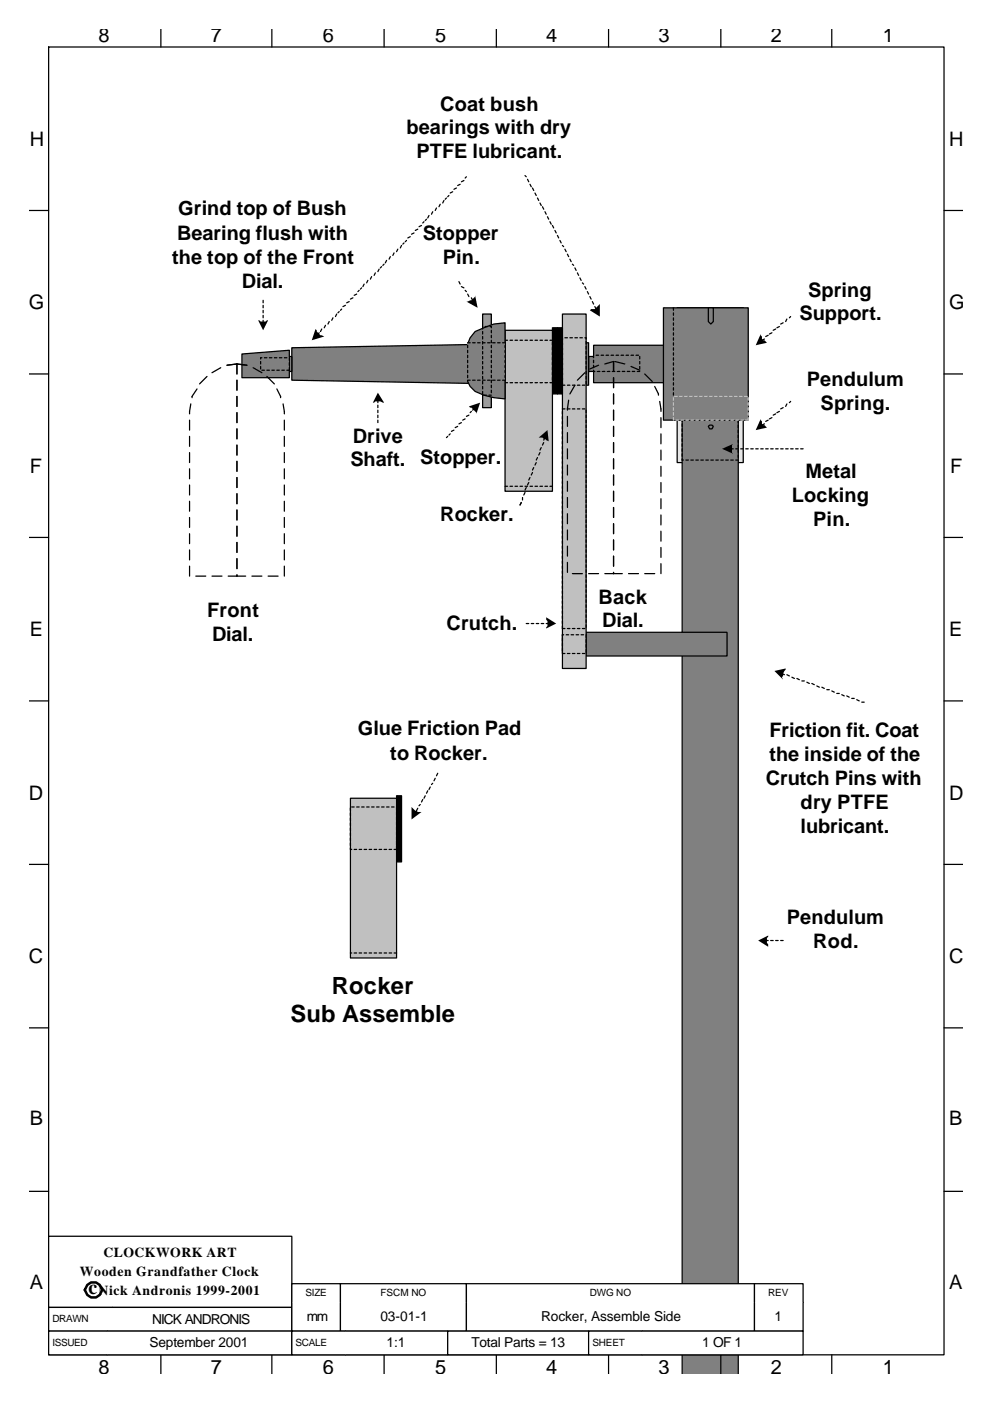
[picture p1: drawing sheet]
<svg xmlns="http://www.w3.org/2000/svg" width="210mm" height="297mm" viewBox="0 0 210 297" stroke-linecap="round" stroke-linejoin="round" font-family="sans-serif">
<g fill="#e6e6e6" stroke="#000" stroke-width=".26">
<path d="M143.7 65.3h14v12.9h-14z" fill-rule="evenodd"/>
<path d="M143.7 85.1h14v13h-14z" fill-rule="evenodd"/>
<path d="M144.2 78.2h4v6.9h-4z" fill-rule="evenodd"/>
<path d="M153.2 78.2h4v6.9h-4z" fill-rule="evenodd"/>
</g>
<path d="M150.5 67.6h.6l.2 .6-.2 .5h-.6l-.2-.5z" fill-rule="evenodd" fill="#c0c0c0" stroke="#000" stroke-width=".26"/>
<g fill="#fff" stroke="#000" stroke-width=".26">
<path d="M150.5 96.2h.6l.2 .5-.2 .3h-.6l-.2-.3z" fill-rule="evenodd"/>
<path d="M150.5 74h.6l.2 .5-.2 .6h-.6l-.2-.6z" fill-rule="evenodd"/>
<path d="M150.5 88.5h.6l.2 .6-.2 .5h-.6l-.2-.5z" fill-rule="evenodd"/>
</g>
<path d="M144.7 83.5h11.9v207.8h-11.9z" fill-rule="evenodd" fill="#808080" stroke="#000" stroke-width=".26"/>
<g fill="none" stroke="#000" stroke-width=".26">
<path d="M144.7 83.5v.5M144.7 84.6v.5M144.7 85.6v.6M144.7 86.7v.5M144.7 87.8v.5M144.7 88.8v.5M144.7 89.9v.5M144.7 90.9v.6M144.7 92v.5M144.7 93v.6M144.7 94.1v.5M144.7 95.2v.5"/>
<path d="M144.7 96.2v.5M144.7 97.3v.2h.3M145.3 83.5h.5M145.5 97.5h.5M146.3 83.5h.5M146.6 97.5h.5M147.4 83.5h.5M147.6 97.5h.6M148.4 83.5h.6M148.7 97.5h.5M149.5 83.5h.5M149.8 97.5h.5"/>
<path d="M150.5 83.5h.6M150.8 97.5h.5M151.6 83.5h.5M151.9 97.5h.5M152.7 83.5h.5M152.9 97.5h.6M153.7 83.5h.6M154 97.5h.5M154.8 83.5h.5M155 97.5h.6M155.8 83.5h.6M156.1 97.5h.5"/>
<path d="M156.6 83.8v.5M156.6 84.8v.6M156.6 85.9v.5M156.6 87v.5M156.6 88v.5M156.6 89.1v.5M156.6 90.1v.6M156.6 91.2v.5M156.6 92.3v.5M156.6 93.3v.5M156.6 94.4v.5M156.6 95.4v.6"/>
<path d="M156.6 96.5v.5"/>
</g>
<path d="M150.3 90.4l.2-.3h.6l.2 .3-.2 .5h-.6z" fill-rule="evenodd" fill="#808080" stroke="#000" stroke-width=".26"/>
<path d="M102.4 66.6h1.8v19.8h-1.8z" fill-rule="evenodd" fill="#969696" stroke="#000" stroke-width=".26"/>
<g fill="#808080" stroke="#000" stroke-width=".26">
<path d="M61.9 73.7l59-1v9l-59-1.1z" fill-rule="evenodd"/>
<path d="M56.9 75.6h5v3.2h-5z" fill-rule="evenodd"/>
<path d="M124.9 75.6h5.3v3.2h-5.3z" fill-rule="evenodd"/>
<path d="M119.1 72.7h5.8v9h-5.8z" fill-rule="evenodd"/>
<path d="M119.3 134.6h5.1v4h-5.1z" fill-rule="evenodd"/>
<path d="M124.4 134.1h29.9v5h-29.9z" fill-rule="evenodd"/>
</g>
<path d="M119.3 66.6h5.1v75.1h-5.1z" fill-rule="evenodd" fill="#c0c0c0" stroke="#000" stroke-width=".26"/>
<g fill="none" stroke="#000" stroke-width=".26">
<path d="M119.3 71.6v.5M119.3 72.7v.5M119.3 73.7v.6M119.3 74.8v.5M119.3 75.8v.6M119.3 76.9v.5M119.3 78v.5M119.3 79v.6M119.9 71.6h.5M120.9 71.6h.5M122 71.6h.5M123 71.6h.6"/>
<path d="M124.1 71.6h.3v.3M124.4 72.4v.5M124.4 73.5v.5M124.4 74.5v.6M124.4 75.6v.5M124.4 76.6v.6M124.4 77.7v.5M124.4 78.8v.5M124.4 79.8v.5M119.3 81.1v.6h.6M119.3 80.1v.5M119.3 87.2v.6"/>
<path d="M119.3 88.3v.5M119.3 89.3v.6M119.3 90.4v.5M119.3 91.5v.5M119.3 92.5v.5M119.3 93.6v.5M119.3 94.6v.6M119.3 95.7v.5M119.3 96.7v.6M119.3 97.8v.5M119.3 98.9v.5M119.3 99.9v.6"/>
<path d="M119.3 86.7h.6M120.4 81.7h.5M120.4 86.7h.5M121.4 81.7h.6M121.4 86.7h.6M122.5 81.7h.5M122.5 86.7h.5M123.6 81.7h.5M123.6 86.7h.5M124.4 80.9v.5M124.4 87v.5M124.4 88v.5"/>
<path d="M124.4 89.1v.5M124.4 90.1v.6M124.4 91.2v.5M124.4 92.3v.5M124.4 93.3v.5M124.4 94.4v.5M124.4 95.4v.6M124.4 96.5v.5M124.4 97.5v.6M124.4 98.6v.5M124.4 99.7v.5M119.3 101v.5"/>
<path d="M119.3 102v.6M119.3 103.1v.5M119.3 104.2v.5M119.3 105.2v.5M119.3 106.3v.5M119.3 107.3v.6M119.3 108.4v.5M119.3 109.4v.6M119.3 110.5v.5M119.3 111.6v.5M119.3 112.6v.6M119.3 113.7v.5"/>
<path d="M119.3 114.7v.6M119.3 115.8v.5M119.3 116.9v.5M119.3 117.9v.5M119.3 119v.5M124.4 100.7v.5M124.4 101.8v.5M124.4 102.8v.6M124.4 103.9v.5M124.4 105v.5M124.4 106v.5M124.4 107.1v.5"/>
<path d="M124.4 108.1v.6M124.4 109.2v.5M124.4 110.2v.6M124.4 111.3v.5M124.4 112.4v.5M124.4 113.4v.5M124.4 114.5v.5M124.4 115.5v.6M124.4 116.6v.5M124.4 117.7v.5M124.4 118.7v.5M124.4 119.8v.5"/>
<path d="M119.3 120v.6M119.3 121.1v.5M119.3 122.1v.6M119.3 123.2v.5M119.3 124.3v.5M119.3 125.3v.6M119.3 126.4v.5M119.3 127.4v.6M119.3 128.5v.5M119.3 129.6v.5M119.3 130.6v.5M119.3 131.7v.5"/>
<path d="M119.3 132.7v.6h.6M119.3 135.4v.5M119.3 136.4v.6M119.3 137.5v.5M119.3 138.6h.6M119.6 134.6h-.3v.2M120.1 134.6h.5M120.4 133.3h.5M120.4 138.6h.5M121.2 134.6h.5M121.4 133.3h.6M121.4 138.6h.6"/>
<path d="M122.2 134.6h.6M122.5 133.3h.5M122.5 138.6h.5M123.3 134.6h.5M123.6 133.3h.5M123.6 138.6h.5M124.4 120.8v.6M124.4 121.9v.5M124.4 122.9v.6M124.4 124v.5M124.4 125.1v.5M124.4 126.1v.5"/>
<path d="M124.4 127.2v.5M124.4 128.2v.6M124.4 129.3v.5M124.4 130.4v.5M124.4 131.4v.5M124.4 132.5v.5M124.4 134.6v.5M124.4 135.6v.6M124.4 136.7v.5M124.4 137.8v.5"/>
</g>
<path d="M118.3 69.5h1v14h-1z" fill-rule="evenodd" fill="#000" stroke="#000" stroke-width=".26"/>
<path d="M51.3 75.1l10.1-.8v5.8h-10.1z" fill-rule="evenodd" fill="#808080" stroke="#000" stroke-width=".26"/>
<path d="M55.3 75.8h6.1v2.7h-6.1z" fill-rule="evenodd" fill="#808080"/>
<g fill="none" stroke="#000" stroke-width=".26">
<path d="M55.3 76.6v.6M55.3 77.7v.5M55.6 78.5h.5M55.6 75.8h-.3v.3M56.1 75.8h.5M56.6 78.5h.5M57.1 75.8h.6M57.7 78.5h.5M58.2 75.8h.5M58.7 78.5h.6M59.3 75.8h.5M59.8 78.5h.5"/>
<path d="M60.3 75.8h.6M61.4 78v.5h-.5M61.4 75.8v.6M61.4 76.9v.5"/>
</g>
<path d="M117.2 69.5h1.1v14h-1.1z" fill-rule="evenodd" fill="#000" stroke="#000" stroke-width=".26"/>
<path d="M107.2 70h10v34.2h-10z" fill-rule="evenodd" fill="#c0c0c0" stroke="#000" stroke-width=".26"/>
<g fill="none" stroke="#000" stroke-width=".26">
<path d="M107.2 72.7v.5M107.2 73.7v.6M107.2 74.8v.5M107.2 75.8v.6M107.2 76.9v.5M107.2 78v.5M107.2 79v.6M107.2 72.1h.5M108.2 72.1h.5M109.3 72.1h.5M110.3 72.1h.6M111.4 72.1h.5"/>
<path d="M112.4 72.1h.6M113.5 72.1h.5M114.6 72.1h.5M115.6 72.1h.6M116.7 72.1h.5M117.2 72.7v.5M117.2 73.7v.6M117.2 74.8v.5M117.2 75.8v.6M117.2 76.9v.5M117.2 78v.5M117.2 79v.6"/>
<path d="M107.2 81.1h.5M107.2 80.1v.5M108.2 81.1h.5M109.3 81.1h.5M110.3 81.1h.6M111.4 81.1h.5M112.4 81.1h.6M113.5 81.1h.5M114.6 81.1h.5M115.6 81.1h.6M116.7 81.1h.5M117.2 80.1v.5"/>
<path d="M107.2 103.1h.5M108.2 103.1h.5M109.3 103.1h.5M110.3 103.1h.6M111.4 103.1h.5M112.4 103.1h.6M113.5 103.1h.5M114.6 103.1h.5M115.6 103.1h.6M116.7 103.1h.5"/>
</g>
<path d="M100.8 70.3l4-1.6 2.4-.3v16.2l-2.4-.3-2.1-.5-1.9-.8-1.1-1.1-.5-1v-8l.5-1.3z" fill-rule="evenodd" fill="#808080" stroke="#000" stroke-width=".26"/>
<path d="M99.2 72.7h8v7.9h-8z" fill-rule="evenodd" fill="#808080"/>
<g fill="none" stroke="#000" stroke-width=".26">
<path d="M99.2 73.2v.5M99.2 74.3v.5M99.2 75.3v.5M99.2 76.4v.5M99.2 77.4v.6M99.2 78.5v.5M99.2 79.6v.5M99.2 72.7h.5M100.3 72.7h.5M101.3 72.7h.6M102.4 72.7h.5M102.4 69.2v.6"/>
<path d="M102.4 70.3v.5M102.4 71.3v.6M102.4 72.4v.5M102.4 73.5v.5M102.4 74.5v.6M102.4 75.6v.5M102.4 76.6v.6M102.4 77.7v.5M102.4 78.8v.5M102.4 79.8v.5M102.9 69.2h.6M103.5 72.7h.5"/>
<path d="M104 69.2h.2v.3M104.2 70v.6M104.2 71.1v.5M104.2 72.1v.6M104.2 73.2v.5M104.2 74.3v.5M104.2 75.3v.5M104.2 76.4v.5M104.2 77.4v.6M104.2 78.5v.5M104.2 79.6v.5M104.5 72.7h.5"/>
<path d="M105.6 72.7h.5M106.6 72.7h.6M107.2 73.2v.5M107.2 74.3v.5M107.2 75.3v.5M107.2 76.4v.5M107.2 77.4v.6M107.2 78.5v.5M107.2 79.6v.5M99.2 80.6h.5M100.3 80.6h.5M101.3 80.6h.6"/>
<path d="M102.4 80.6h.5M102.4 80.9v.5M102.4 81.9v.6M102.4 83v.5M102.7 83.8h.5M103.5 80.6h.5M103.7 83.8h.5M104.2 80.6v.5M104.2 81.7v.5M104.2 82.7v.6M104.5 80.6h.5M105.6 80.6h.5"/>
<path d="M106.6 80.6h.6"/>
</g>
<path d="M125.9 73.2h28.9v7.9h-28.9z" fill-rule="evenodd" fill="#808080" stroke="#000" stroke-width=".26"/>
<path d="M125.9 75.3h9.8v3.5h-9.8z" fill-rule="evenodd" fill="#808080"/>
<g fill="none" stroke="#000" stroke-width=".26">
<path d="M125.9 78.5v.3h.3M125.9 75.3v.5M125.9 76.4v.5M125.9 77.4v.6M126.5 75.3h.5M126.7 78.8h.6M127.5 75.3h.6M127.8 78.8h.5M128.6 75.3h.5M128.9 78.8h.5M129.6 75.3h.6M129.9 78.8h.5"/>
<path d="M130.7 75.3h.5M131 78.8h.5M131.8 75.3h.5M132 78.8h.6M132.8 75.3h.5M133.1 78.8h.5M133.9 75.3h.5M134.1 78.8h.6M134.9 75.3h.6M135.2 78.8h.5M135.7 75.6v.5M135.7 76.6v.6"/>
<path d="M135.7 77.7v.5"/>
</g>
<g fill="#808080" stroke="#000" stroke-width=".26">
<path d="M140.8 65.3h17.9v23.8h-17.9z" fill-rule="evenodd"/>
<path d="M150.3 65.3h1v2.9l-.5 .5-.5-.5z" fill-rule="evenodd"/>
</g>
<path d="M142.9 84h15.8v5.1h-15.8z" fill-rule="evenodd" fill="#808080"/>
<g fill="none" stroke="#c0c0c0" stroke-width=".26">
<path d="M142.9 84.3v.5M142.9 85.4v.5M142.9 86.4v.6M142.9 87.5v.5M142.9 88.5v.6M143.1 84h.6M143.4 89.1h.5M144.2 84h.5M144.5 89.1h.5M145.3 84h.5M145.5 89.1h.5M146.3 84h.5"/>
<path d="M146.6 89.1h.5M147.4 84h.5M147.6 89.1h.6M148.4 84h.6M148.7 89.1h.5M149.5 84h.5M149.8 89.1h.5M150.5 84h.6M150.8 89.1h.5M151.6 84h.5M151.9 89.1h.5M152.7 84h.5"/>
<path d="M152.9 89.1h.6M153.7 84h.6M154 89.1h.5M154.8 84h.5M155 89.1h.6M155.8 84h.6M156.1 89.1h.5M156.9 84h.5M157.2 89.1h.5M158 84h.5M158.7 88.5v.6h-.5M158.7 84.3v.5"/>
<path d="M158.7 85.4v.5M158.7 86.4v.6M158.7 87.5v.5"/>
</g>
<g fill="none" stroke="#000" stroke-width=".26">
<path d="M96.8 39.9l-.5 .2M97.6 39.1l-.5 .2M98.4 38.3l-.5 .2M99 37.5l-.3 .2M111.4 37.2l.3 .3M111.9 38l.3 .5M112.4 39.1l.3 .5M113 39.9l.2 .5M78.1 59.4l-.3 .6M78.8 58.6l-.2 .6M79.6 57.9l-.2 .5M80.4 57.1l-.2 .5"/>
<path d="M81 56.5l-.3 .3M81.5 56l-.3 .3M82 55.2l-.2 .5M82.8 54.4l-.3 .5M83.6 53.6l-.3 .6M84.4 52.8l-.3 .6M85.2 52l-.3 .6M85.7 51.5l-.2 .3M86.3 51l-.3 .2M87 50.2l-.5 .2M87.8 49.4l-.5 .3M88.6 48.6l-.5 .3"/>
<path d="M89.4 47.8l-.5 .3M90 47l-.3 .3M90.5 46.5l-.3 .2M91 45.7l-.2 .5M91.8 44.9l-.3 .5M92.6 44.1l-.3 .5M93.4 43.3l-.3 .5M94.2 42.5l-.3 .5M94.7 42l-.2 .2M95.2 41.5l-.2 .2M96 40.7l-.5 .2M97.4 59.7l.2 .5"/>
<path d="M113.5 40.9l.3 .6M114 42l.3 .5M114.6 43l.2 .6M115.1 43.8l.3 .6M115.6 44.9l.3 .5M116.2 45.9l.2 .6M116.7 47l.2 .5M117.2 47.8l.3 .5M117.7 48.9l.3 .5M118.3 49.9l.2 .5M118.8 51l.3 .5M119.3 52l.3 .3"/>
<path d="M119.9 52.8l.2 .6M120.4 53.9l.2 .5M120.9 54.9l.3 .6M121.4 56l.3 .3M122 56.8l.2 .5M122.5 57.9l.3 .5M123 58.9l.3 .5M123.6 60l.2 .2M43.9 79.8l-1.6 1.6M46.8 78l-1.8 1M50.3 77.2v2.1M50.3 77.2l2.1 .2"/>
<path d="M50.3 77.2l-2.1 .2M53.7 78l1.9 1M55.8 63.7v.5M55.8 64.7v.6M55.8 65.8v.5M55.8 66.9v.5M55.8 67.9v.5M56.6 79.8l1.6 1.6M67.7 70.6l-.2 .2M68.3 69.8l-.3 .5M69.1 69l-.3 .5M69.8 68.2l-.2 .5"/>
<path d="M70.6 67.4l-.2 .5M71.4 66.6l-.2 .5M72 66.1l-.3 .2M72.5 65.5l-.3 .3M73.3 64.7l-.5 .3M74.1 63.9l-.5 .3M74.9 63.1l-.6 .3M75.7 62.4l-.6 .2M76.2 61.6l-.3 .2M76.7 61l-.2 .3M77.3 60.2l-.3 .6M97.9 60.8l.5 .2"/>
<path d="M98.7 61.6l.3 .2M99.2 62.4l.3 .5M100 63.1l.3 .6M124.1 79l-1.6 1.6M124.1 60.8l.3 .5M124.6 61.8l.3 .6M125.1 62.9l.3 .5M125.7 63.9l.2 .6M126.2 65l.3 .5M127 77.4l-1.9 .8M128.3 77.2l1.9-.6v2.2M130.4 76.6l2.2 .6"/>
<path d="M133.9 77.7l1.8 .8M136.8 79.3l1.6 1.6M142.9 65.3v.5M142.9 66.3v.6M142.9 67.4v.5M142.9 68.4v.6M142.9 69.5v.5M142.9 70.6v.5M142.9 71.6v.5M142.9 72.7v.5M142.9 73.7v.6M142.9 74.8v.5"/>
<path d="M142.9 75.8v.6M142.9 76.9v.5M142.9 78v.5M142.9 79v.6M162.2 71.9l-.5 .2M163 71.1l-.5 .2M163.8 70.6l-.6 .2M164.6 69.8l-.6 .2M165.4 69.2l-.6 .3M166.2 68.4l-.6 .3M167 67.6l-.3 .6M167.7 67.1l-.2 .3"/>
<path d="M40.2 89.1v2.1M40.2 92.5v2.1M40.2 96v2.1M40.2 99.4v2.1M40.5 85.6l-.3 2.2M41.8 82.5l-1.1 1.5v.3M50.3 80.6v2.1M50.3 84v2.2M50.3 87.5v2.1M50.3 90.9v2.1M50.3 94.4v2.1M50.3 97.8v2.1"/>
<path d="M58.7 82.5l.8 1.8M60.1 85.6l.2 2.2M60.3 89.1v2.1M60.3 92.5v2.1M60.3 96v2.1M60.3 99.4v2.1M80.2 84.8v.6M80.2 85.9v.5M80.2 87v.5M80.2 88v.5M80.2 89.1v.5M95 92.5l-.3 .3"/>
<path d="M95.5 92l-.3 .3M96.3 91.2l-.5 .3M97.1 90.4l-.5 .3M97.9 89.6l-.5 .3M98.7 88.8l-.5 .3M99.5 88l-.5 .3M100 87.2l-.3 .3M100.5 86.7l-.2 .3M113.2 99.1l-.2 .6M113.8 98.1l-.3 .5M114 97l-.2 .5M114.6 96l-.3 .5"/>
<path d="M114.8 94.9l-.2 .5M115.4 93.8l-.3 .6M115.6 92.8l-.2 .5M120.4 88.3v2.1M120.4 91.7v2.1M120.4 95.2v2.1M120.4 98.6v2.1M120.6 84.8l-.2 2.2M122 81.7l-1.1 1.8M130.2 80.1v2.1M130.2 83.5v2.1M130.2 87v2.1"/>
<path d="M130.2 90.4v2.1M130.2 93.8v2.2M130.2 97.3v2.1M138.9 81.9l.8 1.9M140 85.1l.2 2.1M140.2 88.5v2.2M140.2 92v2.1M140.2 95.4v2.1M140.2 98.9v2.1M142.9 80.1v.5M142.9 81.1v.6M142.9 82.2v.5"/>
<path d="M142.9 83.3v.5M155 95.2h.6M156.1 95.2h.5M157.2 95.2h.5M158.2 95.2h.5M159.3 95.2h.5M160.3 95.2h.6M161.4 95.2h.5M162.2 89.9l-.5 .2M162.5 95.2h.5M163 89.1l-.5 .2M163.5 95.2h.5"/>
<path d="M163.8 88.5l-.6 .3M164.6 95.2h.5M164.6 87.8l-.6 .2M165.4 87.2l-.6 .3M165.6 95.2h.6M166.2 86.4l-.6 .3M166.7 95.2h.5M167 85.6l-.3 .6M167.7 95.2h.6M167.7 85.1l-.2 .3M168.8 95.2h.5M169.9 95.2h.5"/>
<path d="M40.2 102.8v2.2M40.2 106.3v2.1M40.2 109.7v2.1M40.2 113.2v2.1M40.2 116.6v2.1M50.3 101.2v2.2M50.3 104.7v2.1M50.3 108.1v2.1M50.3 111.6v2.1M50.3 115v2.1M50.3 118.4v2.2M60.3 102.8v2.2"/>
<path d="M60.3 106.3v2.1M60.3 109.7v2.1M60.3 113.2v2.1M60.3 116.6v2.1M110.6 106.5l-.3 .6M110.9 105.5v.5M111.4 104.4l-.3 .6M111.7 103.4l-.3 .5M112.2 102.3l-.3 .5M112.4 101.2l-.2 .6M113 100.2l-.3 .5M120.4 102v2.2"/>
<path d="M120.4 105.5v2.1M120.4 108.9v2.1M120.4 112.4v2.1M120.4 115.8v2.1M120.4 119.2v2.2M130.2 100.7v2.1M130.2 104.2v2.1M130.2 107.6v2.1M130.2 111v2.2M130.2 114.5v2.1M130.2 117.9v2.1M140.2 102.3v2.1"/>
<path d="M140.2 105.7v2.2M140.2 109.2v2.1M140.2 112.6v2.1M140.2 116.1v2.1M140.2 119.5v2.1M40.2 120v2.1M41.5 122.1h2.2M45 122.1h2.1M48.4 122.1h3.7M50.3 121.9v.2M53.4 122.1h2.2M56.9 122.1h2.1"/>
<path d="M60.3 120v2.1M111.7 132.2h.5M112.7 132.2h.5M113.8 132.2h.5M114.8 132.2h.6M115.9 132.2h.5M121.4 121.6h2.2M124.9 121.6h2.1M128.3 121.6h3.7M130.2 121.4v.2M133.3 121.6h2.2M136.8 121.6h2.1"/>
<path d="M165.9 142.8l.5 .3M167 143.1l.5 .2M168 143.6l.5 .2M169.1 143.8l.5 .3M170.1 144.4h.6M171.2 144.6l.5 .3M172.2 144.9l.6 .3M173.3 145.4l.5 .3M174.4 145.7l.5 .3M175.4 146.2h.5M176.5 146.5l.5 .3M177.5 147h.6"/>
<path d="M178.6 147.3l.5 .2M179.7 147.5l.5 .3M180.7 148.1h.5M181.8 148.3l.5 .3M182.8 148.9h.6M88.6 171.4l-.2 .5M89.2 170.6l-.3 .2M89.7 169.5l-.3 .5M90.2 168.7l-.2 .5M90.8 167.7l-.3 .5M91.3 166.9l-.3 .5M91.8 166.1l-.3 .2"/>
<path d="M92.3 165l-.2 .5M92.9 164l-.3 .5M162.5 199.4h.5M163.5 199.4h.5M164.6 199.4h.5M165.6 199.4h.6"/>
</g>
<g fill="#000">
<path d="M54.8 67.9h.2l.3 .3h1.1l.2-.3h.3l-1.1 2.1z" fill-rule="evenodd"/>
<path d="M66.9 69.8l.3 .2v.3l.8 .8 .8 .2-2.7 .8z" fill-rule="evenodd"/>
<path d="M99 63.9l1-.2 .8-.8v-.3l.5 2.7z" fill-rule="evenodd"/>
<path d="M125.1 65.8l.3-.3h.8l1.1-1v2.6z" fill-rule="evenodd"/>
<path d="M161.4 70.8v.3l.3 .2v.6l1 .8-2.4 .5z" fill-rule="evenodd"/>
<path d="M80.2 83.3l1.3 2.1-.8-.3h-1.1l-.2 .3h-.3z" fill-rule="evenodd"/>
<path d="M99.5 86.2l2.4-.8-.8 2.4v-.3l-1.1-1.1h-.3z" fill-rule="evenodd"/>
<path d="M114.3 92.8l1.9-1.6 .2 2.4-1.3-.8z" fill-rule="evenodd"/>
<path d="M153.2 95.2l2.4-1.1-.3 .3v1.6l.3 .2z" fill-rule="evenodd"/>
<path d="M161.4 88.8v.3l.3 .2v.6l1 .8-2.4 .5z" fill-rule="evenodd"/>
<path d="M115.9 130.9l2.1 1.3-2.1 1.1v-.3l.3-.3v-1l-.3-.3z" fill-rule="evenodd"/>
<path d="M164.3 142.3l2.4-.6v.3l-.5 .8v.5l-.3 .3 .3 .5z" fill-rule="evenodd"/>
<path d="M87.3 171.1l.8 .8h.3l.2 .3h.8l-2.1 1.5z" fill-rule="evenodd"/>
<path d="M160.9 199.4l2.1-1.1v.3l-.3 .3v1l.3 .3v.5z" fill-rule="evenodd"/>
</g>
<path d="M200.3 252.6h4z" fill="#fff"/>
<g fill="none" stroke="#000" stroke-width=".26">
<path d="M10.3 10h190v277.2h-190zM34.1 6.2v3.8M57.7 6.2v3.8M81.5 6.2v3.8M105.3 6.2v3.8M129.1 6.2v3.8M152.9 6.2v3.8M176.5 6.2v3.8M6.3 44.6h4M200.3 44.6h4M6.3 79.3h4M200.3 79.3h4"/>
<path d="M6.3 113.9h4M200.3 113.9h4M6.3 148.6h4M200.3 148.6h4M6.3 183.3h4M200.3 183.3h4M6.3 217.9h4M200.3 217.9h4M6.3 252.6h4M200.3 252.6h4M34.1 287.2v4.1M57.7 287.2v4.1"/>
<path d="M81.5 287.2v4.1M105.3 287.2v4.1M129.1 287.2v4.1M152.9 287.2v4.1M176.5 287.2v4.1"/>
</g>
<path d="M84.1 168.7h1.1v14h-1.1z" fill-rule="evenodd" fill="#000" stroke="#000" stroke-width=".26"/>
<path d="M74.3 169.2h9.8v33.9h-9.8z" fill-rule="evenodd" fill="#c0c0c0" stroke="#000" stroke-width=".26"/>
<g fill="none" stroke="#000" stroke-width=".26">
<path d="M74.3 179.8v.3h.3M74.3 171.4v.5M74.3 172.4v.5M74.3 173.5v.5M74.3 174.5v.6M74.3 175.6v.5M74.3 176.7v.5M74.3 177.7v.5M74.3 178.8v.5M74.6 171.1h.5M75.7 171.1h.5M76.7 171.1h.6"/>
<path d="M77.8 171.1h.5M78.8 171.1h.6M79.9 171.1h.5M81 171.1h.5M82 171.1h.5M83.1 171.1h.5M84.1 179.6v.5h-.5M84.1 171.1v.5M84.1 172.2v.5M84.1 173.2v.5M84.1 174.3v.5M84.1 175.3v.6"/>
<path d="M84.1 176.4v.5M84.1 177.4v.6M84.1 178.5v.5M75.1 180.1h.6M76.2 180.1h.5M77.3 180.1h.5M78.3 180.1h.5M79.4 180.1h.5M80.4 180.1h.6M81.5 180.1h.5M82.5 180.1h.6M74.3 202.1h.3"/>
<path d="M75.1 202.1h.6M76.2 202.1h.5M77.3 202.1h.5M78.3 202.1h.5M79.4 202.1h.5M80.4 202.1h.6M81.5 202.1h.5M82.5 202.1h.6M83.6 202.1h.5"/>
</g>
<path d="M10.3 262.1h51.6v15.1h-51.6z" fill-rule="evenodd" fill="#fff" stroke="#000" stroke-width=".26"/>
<path d="M61.9 272.2h10.3v3.9h-10.3z" fill-rule="evenodd" fill="#fff"/>
<path d="M61.9 276.1v-3.9h10.3v3.9" fill="none" stroke="#000" stroke-width=".26"/>
<path d="M72.2 272.2h26.8v3.9h-26.8z" fill-rule="evenodd" fill="#fff"/>
<path d="M72.2 276.1v-3.9h26.8v3.9" fill="none" stroke="#000" stroke-width=".26"/>
<path d="M99 272.2h61.1v3.9h-61.1z" fill-rule="evenodd" fill="#fff"/>
<path d="M99 276.1v-3.9h61.1v3.9" fill="none" stroke="#000" stroke-width=".26"/>
<path d="M160.1 272.2h10.3v3.9h-10.3z" fill-rule="evenodd" fill="#fff"/>
<path d="M160.1 276.1v-3.9h10.3v3.9" fill="none" stroke="#000" stroke-width=".26"/>
<path d="M10.3 277.2h13.5v5h-13.5z" fill-rule="evenodd" fill="#fff"/>
<path d="M23.8 277.2h-13.5v5h13.5" fill="none" stroke="#000" stroke-width=".26"/>
<path d="M23.8 277.2h38.1v5h-38.1z" fill-rule="evenodd" fill="#fff"/>
<path d="M23.8 277.2h38.1v5h-38.1" fill="none" stroke="#000" stroke-width=".26"/>
<path d="M61.9 276.1h10.3v6.1h-10.3z" fill-rule="evenodd" fill="#fff"/>
<path d="M61.9 276.1v6.1h10.3v-6.1" fill="none" stroke="#000" stroke-width=".26"/>
<path d="M72.2 276.1h26.8v6.1h-26.8z" fill-rule="evenodd" fill="#fff"/>
<path d="M72.2 276.1v6.1h26.8v-6.1" fill="none" stroke="#000" stroke-width=".26"/>
<path d="M99 276.1h61.1v6.1h-61.1z" fill-rule="evenodd" fill="#fff"/>
<path d="M99 276.1v6.1h61.1v-6.1" fill="none" stroke="#000" stroke-width=".26"/>
<path d="M160.1 276.1h10.3v6.1h-10.3z" fill-rule="evenodd" fill="#fff"/>
<path d="M160.1 276.1v6.1h10.3v-6.1" fill="none" stroke="#000" stroke-width=".26"/>
<path d="M10.3 282.2h12.5v5h-12.5z" fill-rule="evenodd" fill="#fff"/>
<path d="M22.8 282.2h-12.5v5h12.5" fill="none" stroke="#000" stroke-width=".26"/>
<path d="M22.8 282.2h39.1v5h-39.1z" fill-rule="evenodd" fill="#fff"/>
<path d="M22.8 282.2h39.1v5h-39.1" fill="none" stroke="#000" stroke-width=".26"/>
<path d="M61.9 282.2h11.4v5h-11.4z" fill-rule="evenodd" fill="#fff"/>
<path d="M73.3 282.2h-11.4v5h11.4" fill="none" stroke="#000" stroke-width=".26"/>
<path d="M73.3 282.2h21.7v5h-21.7z" fill-rule="evenodd" fill="#fff"/>
<path d="M73.3 282.2h21.7v5h-21.7" fill="none" stroke="#000" stroke-width=".26"/>
<path d="M95 282.2h29.9v5h-29.9z" fill-rule="evenodd" fill="#fff" stroke="#000" stroke-width=".26"/>
<path d="M124.9 282.2h11.4v5h-11.4z" fill-rule="evenodd" fill="#fff"/>
<path d="M136.3 282.2h-11.4v5h11.4" fill="none" stroke="#000" stroke-width=".26"/>
<path d="M136.3 282.2h34.1v5h-34.1z" fill-rule="evenodd" fill="#fff"/>
<path d="M136.3 282.2h34.1v5h-34.1" fill="none" stroke="#000" stroke-width=".26"/>
<path d="M18.5 272.4l.8-.5h1.1l.8 .5 .5 1.1-.5 1-.8 .6h-1.1l-.8-.6-.5-1z" fill="none" stroke="#000" stroke-width=".53"/>
<g font-size="5">
<text x="70.4" y="210.8">Rocker</text>
<text x="61.6" y="216.6">Sub Assemble</text>
</g>
<g font-size="4.2">
<text x="20.9" y="8.9">8</text>
<text x="44.7" y="8.9">7</text>
<text x="68.5" y="8.9">6</text>
<text x="92.3" y="8.9">5</text>
<text x="115.9" y="8.9">4</text>
<text x="139.7" y="8.9">3</text>
<text x="163.5" y="8.9">2</text>
<text x="187.3" y="8.9">1</text>
<text x="93.4" y="23.5">Coat bush</text>
<text x="86.3" y="28.5">bearings with dry</text>
<text x="6.3" y="30.9">H</text>
<text x="88.4" y="33.5">PTFE lubricant.</text>
<text x="201.3" y="30.9">H</text>
<text x="37.8" y="45.7">Grind top of Bush</text>
<text x="37.6" y="51">Bearing flush with</text>
<text x="89.7" y="51">Stopper</text>
<text x="36.5" y="56">the top of the Front</text>
<text x="93.9" y="56">Pin.</text>
<text x="6.1" y="65.5">G</text>
<text x="51.3" y="61">Dial.</text>
<text x="171.4" y="62.9">Spring</text>
<text x="201.3" y="65.5">G</text>
<text x="169.6" y="67.9">Support.</text>
<text x="171.2" y="81.9">Pendulum</text>
<text x="174.1" y="87">Spring.</text>
<text x="74.9" y="93.8">Drive</text>
<text x="6.3" y="100.2">F</text>
<text x="74.3" y="98.9">Shaft.</text>
<text x="89.2" y="98.3">Stopper.</text>
<text x="170.9" y="101.2">Metal</text>
<text x="201.6" y="100.2">F</text>
<text x="168" y="106.5">Locking</text>
<text x="93.4" y="110.5">Rocker.</text>
<text x="172.5" y="111.6">Pin.</text>
<text x="43.9" y="130.9">Front</text>
<text x="127" y="128">Back</text>
<text x="6.3" y="134.8">E</text>
<text x="45" y="135.9">Dial.</text>
<text x="94.7" y="133.5">Crutch.</text>
<text x="127.8" y="133">Dial.</text>
<text x="201.3" y="134.8">E</text>
<text x="75.9" y="155.8">Glue Friction Pad</text>
<text x="82.8" y="161">to Rocker.</text>
<text x="163.2" y="156.3">Friction fit. Coat</text>
<text x="163.2" y="161.3">the inside of the</text>
<text x="162.5" y="166.3">Crutch Pins with</text>
<text x="6.1" y="169.5">D</text>
<text x="169.9" y="171.6">dry PTFE</text>
<text x="201.3" y="169.5">D</text>
<text x="169.9" y="176.7">lubricant.</text>
<text x="167" y="196">Pendulum</text>
<text x="172.5" y="201">Rod.</text>
<text x="6.1" y="204.2">C</text>
<text x="201.3" y="204.2">C</text>
<text x="6.3" y="238.6">B</text>
<text x="201.3" y="238.6">B</text>
<text x="6.3" y="273.2">A</text>
<text x="18.8" y="274.3">c</text>
<text x="201.3" y="273.2">A</text>
<text x="20.9" y="291.2">8</text>
<text x="44.7" y="291.2">7</text>
<text x="68.5" y="291.2">6</text>
<text x="92.3" y="291.2">5</text>
<text x="115.9" y="291.2">4</text>
<text x="139.7" y="291.2">3</text>
<text x="163.5" y="291.2">2</text>
<text x="187.3" y="291.2">1</text>
</g>
<g font-size="2.9">
<text x="22" y="266.6">CLOCKWORK ART</text>
<text x="16.9" y="270.6">Wooden Grandfather Clock</text>
<text x="20.9" y="274.5">Nick Andronis 1999-2001</text>
<text x="32.3" y="280.6">NICK ANDRONIS</text>
<text x="65.1" y="280.1">mm</text>
<text x="80.7" y="280.1">03-01-1</text>
<text x="114.8" y="280.1">Rocker, Assemble Side</text>
<text x="164.3" y="280.1">1</text>
<text x="31.7" y="285.7">September 2001</text>
<text x="82" y="285.7">1:1</text>
<text x="100" y="285.7">Total Parts = 13</text>
<text x="149" y="285.7">1 OF 1</text>
</g>
<g font-size="2.1">
<text x="64.8" y="274.8">SIZE</text>
<text x="80.7" y="274.8">FSCM NO</text>
<text x="125.1" y="274.8">DWG NO</text>
<text x="163" y="274.8">REV</text>
<text x="11.1" y="280.4">DRAWN</text>
<text x="11.1" y="285.4">ISSUED</text>
<text x="62.7" y="285.4">SCALE</text>
<text x="125.7" y="285.4">SHEET</text>
</g>
</svg>
